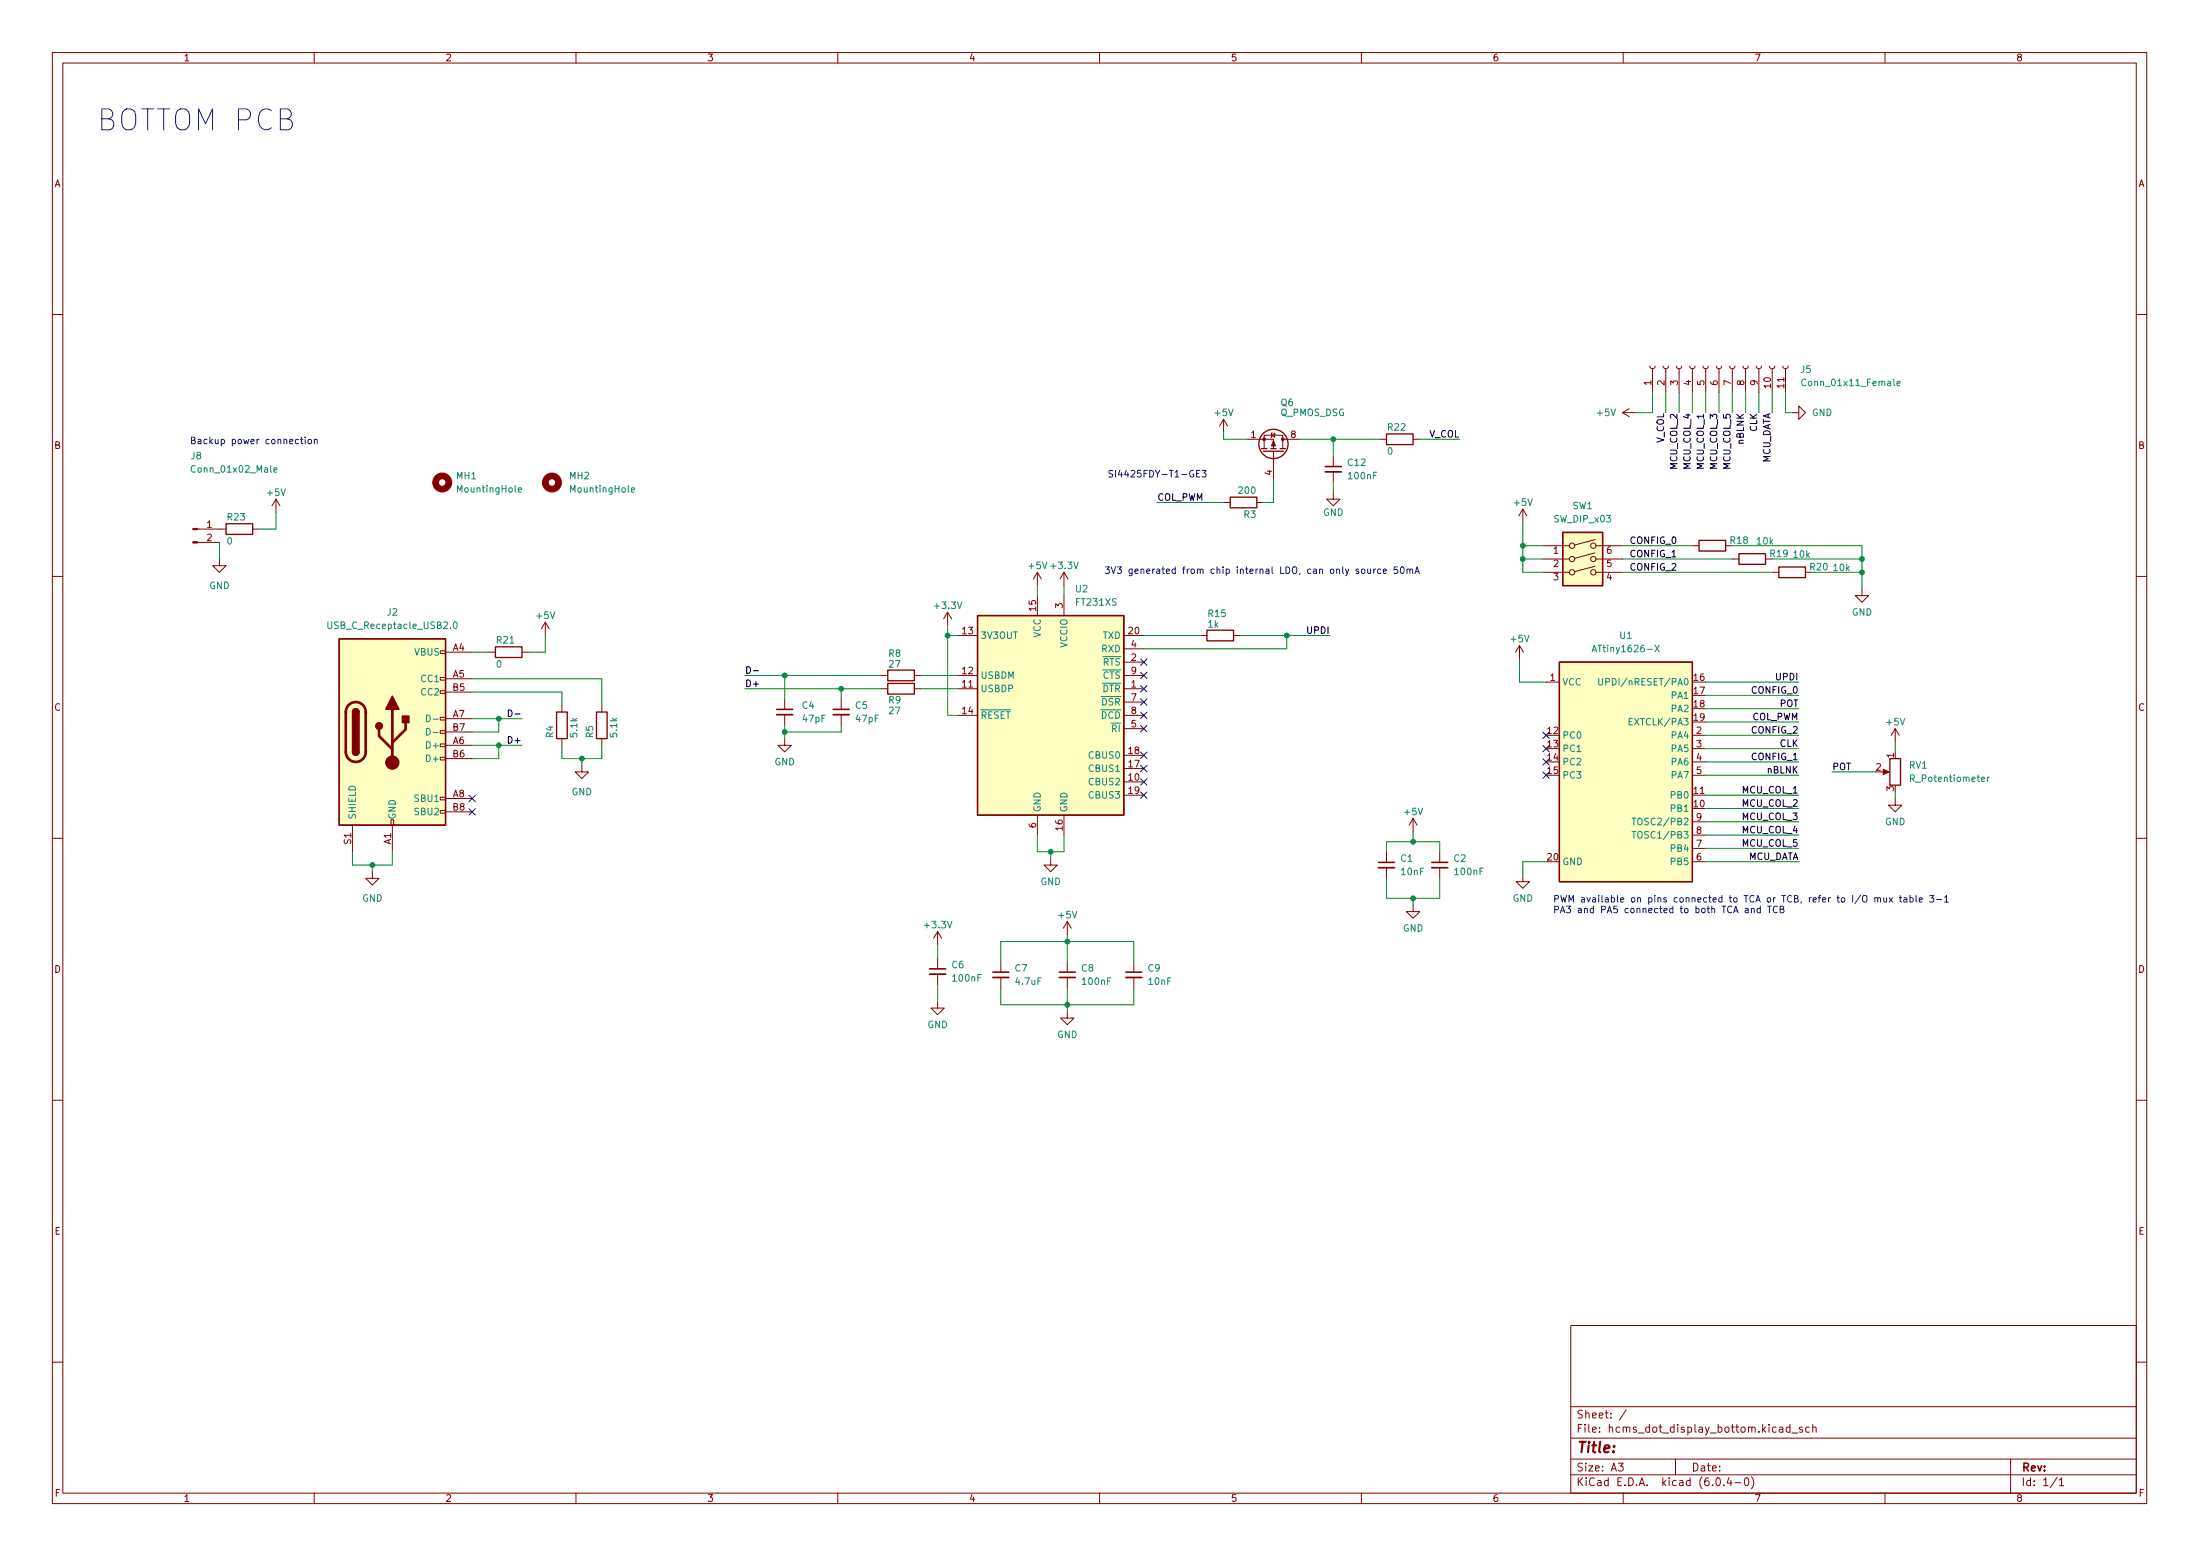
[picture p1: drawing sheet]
<svg xmlns="http://www.w3.org/2000/svg" width="420mm" height="297mm" viewBox="0 0 420 297" stroke-linecap="round" stroke-linejoin="round" font-family="sans-serif">
<g fill="none" stroke="#840000" stroke-width=".19">
<path d="M10 10h400v277h-400zM12 12h396v273h-396zM60 10v2M110 10v2M160 10v2M210 10v2M260 10v2M310 10v2M360 10v2M10 60h2M309.9 78.8h2.5M309.9 78.8l1.2 .7"/>
<path d="M311.1 78l-1.2 .8M315.1 69.9l.1 .3 .4 .2 .4-.2 .1-.3M315.6 70.4v4.6M317.6 69.9l.2 .3 .3 .2 .4-.2 .1-.3M318.1 70.4v4.6M320.2 69.9l.1 .3 .4 .2 .3-.2 .2-.3M320.7 70.4v4.6M322.7 69.9l.2 .3 .3 .2 .4-.2 .1-.3M323.2 70.4v4.6M325.2 69.9l.2 .3 .4 .2 .3-.2 .2-.3M325.8 70.4v4.6M327.8 69.9l.1 .3 .4 .2 .4-.2 .1-.3"/>
<path d="M328.3 70.4v4.6M330.3 69.9l.2 .3 .3 .2 .4-.2 .1-.3M330.8 70.4v4.6M332.9 69.9l.1 .3 .4 .2 .3-.2 .2-.3M333.4 70.4v4.6M335.4 69.9l.2 .3 .3 .2 .4-.2 .1-.3M335.9 70.4v4.6M337.9 69.9l.2 .3 .4 .2 .3-.2 .2-.3M338.5 70.4v4.6M340.5 69.9l.1 .3 .4 .2 .4-.2 .1-.3M341 70.4v4.6M342.3 78.8h1.2v-1.3l1.3 1.3-1.3 1.2v-1.2"/>
<path d="M408 60h2M52.7 95.3l-.8 1.3M52.7 95.3v2.5M52.7 95.3l.8 1.3M233.7 80l-.8 1.3M233.7 80v2.6M233.7 80l.7 1.3M233.7 95.9h1.2M238.1 83.9h5.1v1.7M240 95.9h1.3M241.4 85.6v-2.5h3.6v2.5M242.8 83.1l.7-.4v.8z"/>
<path d="M243 82.6l-.3 1M243.2 86.1v5.4M245 83.9h3.3M254.6 94v1.3h1.3l-1.3 1.3-1.2-1.3h1.2M254.6 87v2.1M254.6 90.1v2M263.5 83.9h1.3M269.9 83.9h1.2M290.8 97.2l-.7 1.3M290.8 97.2v2.5M290.8 97.2l.8 1.3M10 110h2"/>
<path d="M37.7 103.5h4.2M37.7 101h5.5M41.9 106.7v1.3h1.3l-1.3 1.3-1.3-1.3h1.3M48.3 101h1.2M104.1 118.8l-.7 1.3M104.1 118.8v2.5M104.1 118.8l.8 1.3M181 116.9l-.8 1.2M181 116.9v2.5M181 116.9l.7 1.2M198.1 109.3v2.5M198.1 113.7v3.8"/>
<path d="M198.1 109.3l-.7 1.2M198.1 109.3l.8 1.2M203.2 109.3v2.5M203.2 113.7v3.8M203.2 109.3l-.8 1.2M203.2 109.3l.8 1.2M294.6 106.7h5.1M294.6 109.3h5.1M294.6 104.2h5.1M304.6 108.1l-3.9 1M304.6 105.5l-3.9 1.1M304.6 103l-3.9 1"/>
<path d="M304.8 106.7h5.1M304.8 109.3h5.1M304.8 104.2h5.1M323.2 104.2h1.3M329.6 104.2h1.2M330.8 106.7h1.3M337.2 106.7h1.3M338.5 109.3h1.2M344.8 109.3h1.3M355.6 112.4v1.3h1.3l-1.3 1.3-1.3-1.3h1.3M408 110h2M84.1 139.5h1v.5h-1z"/>
<path d="M84.1 136.9h1v.6h-1zM84.1 131.9h1v.5h-1zM84.1 129.3h1v.5h-1zM84.1 124.2h1v.6h-1zM85.1 124.5h5.1M85.1 129.6h5.1M85.1 137.2h5.1M85.1 132.1h5.1M85.1 139.7h5.1M93.3 124.5h1.3M99.7 124.5h1.3M107.3 134.7v1.2"/>
<path d="M114.9 134.7v1.2M149.9 133.4v2M149.9 136.4v2.1M160.7 133.4v2M160.7 136.4v2.1M168.3 131.5h1.2M168.3 128.9h1.2M174.6 131.5h1.3M174.6 128.9h1.3M182.9 121.3h3.8M182.9 131.5h3.8M182.9 128.9h3.8"/>
<path d="M182.9 136.6h3.8M214.6 121.3h3.8M214.6 131.5h3.8M214.6 128.9h3.8M214.6 136.6h3.8M214.6 126.4h3.8M214.6 123.9h3.8M214.6 139.1h3.8M214.6 134h3.8M229.2 121.3h1.3M235.6 121.3h1.3M290.2 123.2l-.8 1.3"/>
<path d="M290.2 123.2v2.6M290.2 123.2l.8 1.3M295.3 130.2h2.5M361.9 139.1l-.7 1.3M361.9 139.1v2.5M361.9 139.1l.8 1.3M67.3 157.5v5.1M74.7 156.5h.5v1h-.5zM74.9 157.5v5.1M84.1 154.7h1v.5h-1zM84.1 152.2h1v.5h-1zM84.1 144.6h1v.5h-1z"/>
<path d="M84.1 142h1v.5h-1zM85.1 142.3h5.1M85.1 152.4h5.1M85.1 144.8h5.1M85.1 155h5.1M107.3 141v1.3M111.1 146.1v1.3h1.3l-1.3 1.2-1.2-1.2h1.2M114.9 141v1.3M149.9 141v1.3h1.2l-1.2 1.2-1.3-1.2h1.3M198.1 155.6v3.8M203.2 155.6v3.8M214.6 149.3h3.8"/>
<path d="M214.6 146.7h3.8M214.6 144.2h3.8M214.6 151.8h3.8M269.9 156.2l-.8 1.3M269.9 156.2v2.6M269.9 156.2l.7 1.3M323.2 151.8h2.6M323.2 140.4h2.6M323.2 142.9h2.6M323.2 145.5h2.6M323.2 148h2.6M323.2 159.4h2.6"/>
<path d="M323.2 156.9h2.6M359.4 147.4h1M361.9 152.4v1.3h1.3l-1.3 1.3-1.2-1.3h1.2M10 160h2M71.1 166.4v1.3h1.3l-1.3 1.2-1.3-1.2h1.3M179.1 177.8l-.8 1.3M179.1 177.8v2.6M179.1 177.8l.7 1.3M200.7 163.9v1.2h1.2l-1.2 1.3-1.3-1.3h1.3M203.8 175.9l-.7 1.3M203.8 175.9v2.6M203.8 175.9l.8 1.3"/>
<path d="M264.8 162.6v2M264.8 165.6v2.1M269.9 172.8v1.2h1.2l-1.2 1.3-1.3-1.3h1.3M275 162.6v2M275 165.6v2.1M290.8 167v1.3h1.3l-1.3 1.3-1.2-1.3h1.2M323.2 164.5h2.6M323.2 162h2.6M408 160h2M179.1 191.2v1.2h1.2l-1.2 1.3-1.3-1.3h1.3M179.1 182.9v2M179.1 186v2"/>
<path d="M191.1 183.6v2M191.1 186.6v2M203.8 193.1v1.2h1.3l-1.3 1.3-1.2-1.3h1.2M203.8 183.6v2M203.8 186.6v2M216.5 183.6v2M216.5 186.6v2M10 210h2M408 210h2M300 253h108v32h-108zM10 260h2M300 278.5h108"/>
<path d="M300 274.5h108M300 268.5h108M309.1 279.3h.9l-.5 .6 .4 .1v.7l-.2 .1-.6-.1M310.6 269.1l-1.3 2M320 278.5v3M339.9 272.5h.5l.1 .9M340.5 272.8h-.5a.29 .29 0 0 0-.2 .3 .29 .29 0 0 0 .2 .3l.5-.1M341.9 272.5l-.5-.1-.3 .3 .2 .6h.6M341.9 271.9v1.5M342.2 273.6h1.2M344.2 272.5l-.4-.1-.2 .2 .1 .2 .5 .2v.3h-.6M345.6 272.5l-.5-.1-.2 .3 .1 .6h.6"/>
<path d="M346.2 272.6l.2-.2 .4 .1v.9M346.2 271.9v1.5M384 278.5v6.5M408 260h2M60 285v2M110 285v2M160 285v2M210 285v2M260 285v2M300 281.5h108M310 285v2M327.9 282.2l.2-.1a.8 .8 0 0 1 .5 .8 .8 .8 0 0 1-.5 .7 1 1 0 0 1-.2-1.4z"/>
<path d="M329.2 283.5v.1M330.2 282l-.3 1.1h.9M330.6 282.6v1M331.4 283h1.1M333.3 282.3l.2-.2a.8 .8 0 0 1 .5 .8 .8 .8 0 0 1-.5 .7l-.2-.1-.2-.5zM334.5 281.9a1.72 1.72 0 0 1 0 2.3M360 285v2M392.9 282l-1.3 2M393.3 282.5l.4-.4v1.5M393.3 283.6h.8"/>
<circle cx="300.2" cy="109.3" r=".51"/>
<circle cx="300.2" cy="106.7" r=".51"/>
<circle cx="300.2" cy="104.2" r=".51"/>
<circle cx="304.3" cy="109.3" r=".51"/>
<circle cx="304.3" cy="106.7" r=".51"/>
<circle cx="304.3" cy="104.2" r=".51"/>
</g>
<path d="M253.1 90.1h3.1M148.3 136.4h3.1M159.1 136.4h3.1M263.3 165.6h3M273.4 165.6h3.1M177.5 186h3.1M189.6 186.6h3.1M202.3 186.6h3.1M215 186.6h3.1" fill="none" stroke="#840000" stroke-width=".33"/>
<path d="M253.1 89.1h3.1M148.3 135.4h3.1M159.1 135.4h3.1M263.3 164.6h3M273.4 164.6h3.1M177.5 184.9h3.1M189.6 185.6h3.1M202.3 185.6h3.1M215 185.6h3.1" fill="none" stroke="#840000" stroke-width=".3"/>
<g fill="none" stroke="#840000" stroke-width=".25">
<path d="M43.2 100h5.1v2h-5.1zM234.9 94.9h5.1v2h-5.1zM240.9 85.6h1M241.3 86.1h3.8M242.7 85.6h1M244.5 85.6h1M264.8 82.8h5.1v2.1h-5.1zM186.7 117.5h27.9v38.1h-27.9zM298.4 101.6h7.7v10.2h-7.7zM324.5 103.2h5.1v2h-5.1zM332.1 105.7h5.1v2h-5.1zM339.7 108.2h5.1v2.1h-5.1z"/>
<path d="M64.8 122h20.3v35.5h-20.3zM67.3 135.9a.64 .64 0 0 1 .6-.6 .64 .64 0 0 1 .7 .6M94.6 123.5h5.1v2h-5.1zM106.3 135.9h2v5.1h-2zM113.9 135.9h2.1v5.1h-2.1zM169.5 127.9h5.1v2.1h-5.1zM169.5 130.5h5.1v2h-5.1zM230.5 120.3h5.1v2h-5.1zM297.8 126.4h25.4v41.9h-25.4zM67.3 143.5a.64 .64 0 0 0 .6 .7 .64 .64 0 0 0 .7-.7M360.9 144.8h2.1v5.1h-2.1z"/>
<circle cx="243.2" cy="84.7" r="2.79"/>
</g>
<g fill="#840000" stroke="#840000" stroke-width=".19">
<path d="M243.2 84.1l.4 1h-.8z"/>
<path d="M359.7 146.8l1.1 .6-1.1 .5z"/>
<path d="M36.8 103.4h.9v.3h-.9z"/>
<path d="M36.8 100.9h.9v.2h-.9z"/>
<circle cx="241.4" cy="83.9" r=".25"/>
<circle cx="245" cy="83.9" r=".25"/>
<circle cx="74.9" cy="145.6" r="1.27"/>
</g>
<g fill="#ffffc2" stroke="#ffffc2" stroke-width=".19">
<path d="M186.7 117.5h27.9v38.1h-27.9z"/>
<path d="M64.8 122h20.3v35.5h-20.3z"/>
<path d="M298.4 101.6h7.7v10.2h-7.7z"/>
<path d="M297.8 126.4h25.4v41.9h-25.4z"/>
</g>
<g fill="none" stroke="#008484" stroke-width=".19">
<path d="M344.9 72.5a.6 .6 0 0 0-.9 .4 .6 .6 0 0 0 .6 .7l.3-.1M362.3 73.2l.6-.1-.1-.2-.3-.1-.2 .2 .1 .6h.4M52.3 89.7l.6-.1-.1-.2-.3-.1-.2 .2 .1 .6h.4M99 93.5l.6-.1-.1-.2-.3-.1-.2 .2v.6h.5M120.6 93.5l.6-.1-.1-.2-.3-.1-.2 .2v.6h.5M62.6 118.7v1l.3 .3h.2l.2-.3v-1M86.7 118.8l.2-.1a.68 .68 0 0 1 .4 .7 .68 .68 0 0 1-.4 .6l-.3-.5zM81.5 136.5a.64 .64 0 0 1 .7 .6 .64 .64 0 0 1-.7 .7zM81.5 139a.64 .64 0 0 1 .7 .7 .64 .64 0 0 1-.7 .6zM82.7 137.3h1M82.7 139.8h1M210.5 135.9a.64 .64 0 0 1 .8 .6 .64 .64 0 0 1-.8 .6z"/>
<path d="M212.5 136a.6 .6 0 0 0-.8 .4 .6 .6 0 0 0 .6 .7l.2-.1M213.1 135.9a.64 .64 0 0 1 .7 .6 .64 .64 0 0 1-.7 .6zM304.1 124.4l.4-1.2 .4 1.2M304.2 124.1h.6M305.3 129.5v1l.3 .3 .3-.1 .2-.2v-1M311.1 137.7h.5M311.7 137.1h-.6v1.3h.6M316 123.2l.9 1.2M316.9 123.2l-.9 1.2M311.7 158.7h.7M311.7 156.2h.7M312 156.2v1.3"/>
<path d="M312 158.7v1.3M379.6 148.4v.8M379.9 148.4l-.3 .2"/>
</g>
<g fill="none" stroke="#840000" stroke-width="1.3">
<circle cx="84.5" cy="92.1" r="1.27"/>
<circle cx="105.4" cy="92.1" r="1.27"/>
</g>
<path d="M66.6 134.6a1.91 1.91 0 0 1 2.1-.4 1.91 1.91 0 0 1 1.1 1.7v7.6a1.91 1.91 0 0 1-1.9 2 1.91 1.91 0 0 1-1.9-2v-7.7l.2-.7zM72.4 139.2v1.3l2.5 2.5M74.9 135.4v10.2M77.5 138v1.2l-2.6 2.6" fill="none" stroke="#840000" stroke-width=".51"/>
<g fill="#840000" stroke="#840000" stroke-width=".25">
<path d="M67.3 143.5h1.3a.64 .64 0 0 1-.7 .7 .64 .64 0 0 1-.6-.7z"/>
<path d="M67.3 135.9h1.3v7.6h-1.3z"/>
<path d="M67.5 135.5a.64 .64 0 0 1 .7-.2 .64 .64 0 0 1 .4 .6h-1.3z"/>
<path d="M74.9 132.9l1.3 2.5h-2.5z"/>
<path d="M76.8 136.7h1.3v1.3h-1.3z"/>
<circle cx="72.4" cy="138.6" r=".63"/>
</g>
<path d="M97.1 135.5a.64 .64 0 0 1 .7 .7 .64 .64 0 0 1-.7 .6zM98.3 136.3h1M142.6 127.3a.64 .64 0 0 1 .8 .6 .64 .64 0 0 1-.8 .6zM143.9 128h1" fill="none" stroke="#000" stroke-width=".19"/>
<g fill="none" stroke="#0000c2" stroke-width=".19">
<path d="M57 83.9h-.3l-.3 .2 .1 .6h.5M57.4 83.9h.5M57.6 83.4v1.1l.3 .2M58.3 83.4v.2M58.3 83.9v.8M58.9 83.9h.4l.2 .2v.4l-.2 .2h-.4l-.1-.2zM60 84l.2-.1h.3l.1 .8M60 83.9v.8M227.9 89.9a.59 .59 0 0 0-.7 .5 .59 .59 0 0 0 .7 .6l.1-.5h-.3M228.5 90.4h.4M229.1 89.8h-.6v1.3h.6M229.6 89.8h.7l-.4 .5 .4 .1v.5l-.2 .2-.5-.2"/>
<path d="M260.1 108.8l.1-.2 .4 .2 .1 .4-.2 .2-.3 .1-.1-.1zM261.2 108.6l.1 .8 .3 .1 .2-.1M261.8 108.6v.9M262.4 108.6v.9M262.7 108.6l-.3 .3M263.7 108.7l-.4-.1-.2 .3 .1 .5h.5M264.2 109.1l.6-.2-.1-.2-.3-.1-.2 .2v.6h.5M266.9 108.2h-.6l-.1 .6 .2-.1 .4 .1 .2 .1-.1 .5-.2 .1-.5-.1M267.6 108.3l.1-.1a.68 .68 0 0 1 .5 .6 .68 .68 0 0 1-.5 .7l-.3-.5zM268.7 108.8l.2-.2 .3 .1 .1 .8M268.7 108.6v.9M269.3 108.8l.1-.2 .3 .1 .1 .8"/>
<path d="M270.2 109.5l.4-1.3 .5 1.3M270.3 109.1h.6M333.3 173.5h.5l.1 .8M333.9 173.7l-.4 .1-.2 .1 .2 .4 .4-.1M334.5 173.5l.2-.1 .3 .1v.8M334.5 173.4v.9M336.2 173.5l-.4-.1-.2 .2 .1 .6h.5M336.2 173v1.3M337.9 173v1.3M339.4 173.1a.6 .6 0 0 0-.8 .4 .6 .6 0 0 0 .6 .8l.2-.2M340 173.6l.5-.1 .1-.4-.6-.1v1.3h.5l.1-.2 .1-.3-.3-.2M355.9 171l.1-.1a.43 .43 0 0 1 .6 .5v.4a.42 .42 0 0 1-.5 .4 .42 .42 0 0 1-.4-.4z"/>
<path d="M358.1 171.5l.1-.1h.3l.1 .8M358.1 171.4v.8M358.6 171.5l.2-.1h.3l.1 .8M359.8 171.4v.7l.3 .1 .2-.1M360.3 171.4v.8M360.8 171.4l.7 .8M361.5 171.4l-.7 .8M362.7 171.4h.5M362.9 170.9v1.1l.3 .2M363.6 171.4h.5l.1 .8M364.2 171.7h-.4l-.2 .2 .2 .3 .4-.1M364.8 171.4h.3l.3 .2-.1 .5h-.5"/>
<path d="M364.8 170.9v1.3M365.9 170.9v1.1l.2 .2M366.5 171.8l.6-.1v-.3h-.4l-.2 .1 .1 .6h.5M368.5 170.9h.8l-.4 .5 .4 .1v.6l-.2 .1-.6-.1M369.9 171.7h.9M371.4 171.3l.3-.4v1.3M371.4 172.2h.7"/>
</g>
<g fill="none" stroke="#008400" stroke-width=".19">
<path d="M315.6 75v3.8h-3.2M318.1 75v3.8M320.7 75v3.8M323.2 75v3.8M325.8 75v3.8M328.3 75v3.8M330.8 75v3.8M333.4 75v3.8M335.9 75v3.8M338.5 75v3.8M341 75v3.8h1.3M52.7 97.8v3.2h-3.2"/>
<path d="M221 95.9h12.7M233.7 82.6v1.3h4.4M243.2 91.5v4.4h-1.9M248.3 83.9h15.2M254.6 83.9v3.1M254.6 92.1v1.9M271.1 83.9h7.7M290.8 99.7v9.6h3.8M41.9 103.5v3.2M181 119.4v17.2h1.9M198.1 111.8v1.9M203.2 111.8v1.9"/>
<path d="M290.8 106.7h3.8M290.8 104.2h3.8M309.9 109.3h28.6M309.9 106.7h20.9M309.9 104.2h13.3M330.8 104.2h24.8v8.2M338.5 106.7h17.1M346.1 109.3h9.5M90.2 129.6h24.7v5.1M90.2 124.5h3.1M90.2 132.1h17.1v2.6M90.2 137.2h9.5"/>
<path d="M95.2 137.2v2.5h-5M104.1 121.3v3.2h-3.1M142.2 128.9h26.1M142.2 131.5h26.1M149.9 128.9v4.5M149.9 138.5v2.5M160.7 138.5v1.2h-10.8M160.7 131.5v1.9M175.9 128.9h7M175.9 131.5h7M181 121.3h1.9M218.4 121.3h10.8"/>
<path d="M236.9 121.3h17.1M245.7 121.3v2.6h-27.3M290.2 125.8v4.4h5.1M325.8 130.2h17.7M325.8 137.8h17.7M325.8 132.8h17.7M325.8 135.3h17.7M90.2 142.3h9.5M95.2 142.3v2.5h-5M107.3 142.3v2.5h7.6v-2.5M111.1 144.8v1.3M198.1 159.4v3.2h5.1v-3.2"/>
<path d="M269.9 158.8v1.9M325.8 145.5h17.7M325.8 148h17.7M325.8 151.8h17.7M325.8 142.9h17.7M325.8 159.4h17.7M325.8 156.9h17.7M325.8 154.3h17.7M325.8 140.4h17.7M349.9 147.4h8.2M361.9 141.6v1.9M361.9 151.2v1.2"/>
<path d="M67.3 162.6v2.5h7.6v-2.5M71.1 165.1v1.3M200.7 162.6v1.3M203.8 178.5v5.1M264.8 167.7v3.8h10.2v-3.8M264.8 162.6v-1.9h10.2v1.9M269.9 171.5v1.3M295.3 164.5h-4.5v2.5M325.8 164.5h17.7M325.8 162h17.7M179.1 180.4v2.5M179.1 188v3.2"/>
<path d="M191.1 183.6v-3.9h25.4v3.9M191.1 188.6v3.2h25.4v-3.2M203.8 188.6v4.5"/>
</g>
<g fill="none" stroke="#000084" stroke-width=".19">
<path d="M217.8 130.9l1.2 1.2M217.8 133.4l1.2 1.2M217.8 125.8l1.2 1.2M217.8 128.3l1.2 1.3M217.8 138.5l1.2 1.2M217.8 136l1.2 1.2M219 130.9l-1.2 1.2M219 133.4l-1.2 1.2M219 125.8l-1.2 1.2M219 128.3l-1.2 1.3M219 138.5l-1.2 1.2M219 136l-1.2 1.2"/>
<path d="M294.7 139.8l1.2 1.2M295.9 139.8l-1.2 1.2M89.6 154.4l1.2 1.2M89.6 151.8l1.2 1.2M90.8 154.4l-1.2 1.2M90.8 151.8l-1.2 1.2M217.8 148.7l1.2 1.2M217.8 146.1l1.2 1.2M217.8 151.2l1.2 1.2M217.8 143.6l1.2 1.2M219 148.7l-1.2 1.2M219 146.1l-1.2 1.2"/>
<path d="M219 151.2l-1.2 1.2M219 143.6l-1.2 1.2M294.7 142.3l1.2 1.2M294.7 144.8l1.2 1.3M294.7 147.4l1.2 1.2M295.9 142.3l-1.2 1.2M295.9 144.8l-1.2 1.3M295.9 147.4l-1.2 1.2"/>
</g>
<g fill="#008400" stroke="#008400" stroke-width=".19">
<circle cx="203.8" cy="191.8" r=".46"/>
<circle cx="200.7" cy="162.6" r=".46"/>
<circle cx="203.8" cy="179.7" r=".46"/>
<circle cx="71.1" cy="165.1" r=".46"/>
<circle cx="95.2" cy="137.2" r=".46"/>
<circle cx="95.2" cy="142.3" r=".46"/>
<circle cx="149.9" cy="139.7" r=".46"/>
<circle cx="181" cy="121.3" r=".46"/>
<circle cx="160.7" cy="131.5" r=".46"/>
<circle cx="149.9" cy="128.9" r=".46"/>
<circle cx="111.1" cy="144.8" r=".46"/>
<circle cx="269.9" cy="171.5" r=".46"/>
<circle cx="269.9" cy="160.7" r=".46"/>
<circle cx="254.6" cy="83.9" r=".46"/>
<circle cx="355.6" cy="109.3" r=".46"/>
<circle cx="355.6" cy="106.7" r=".46"/>
<circle cx="290.8" cy="104.2" r=".46"/>
<circle cx="290.8" cy="106.7" r=".46"/>
<circle cx="245.7" cy="121.3" r=".46"/>
</g>
<text font-size="5.6" fill="#0000c2" x="18.4" y="25">BOTTOM PCB</text>
<text font-size="2.8" fill="#840000" x="301" y="277.3">Title:</text>
<g font-size="2.1" fill="#840000">
<text x="301" y="273.5">File: hcms_dot_display_bottom.kicad_sch</text>
<text x="301" y="270.8">Sheet: /</text>
<text x="301" y="280.9">Size: A3</text>
<text x="323" y="280.9">Date:</text>
<text x="386" y="280.9">Rev:</text>
<text x="301" y="283.7">KiCad E.D.A. kicad (6.0.4-0)</text>
<text x="386" y="283.7">Id: 1/1</text>
</g>
<g font-size="1.8" fill="#840000">
<text x="35" y="11.7">1</text>
<text x="85" y="11.7">2</text>
<text x="135" y="11.7">3</text>
<text x="185" y="11.7">4</text>
<text x="235" y="11.7">5</text>
<text x="285" y="11.7">6</text>
<text x="335" y="11.7">7</text>
<text x="385" y="11.7">8</text>
<text x="10.3" y="35.7">A</text>
<text x="408.3" y="35.7">A</text>
<text x="315.3" y="73.6" transform="rotate(-90 315.3 73.6)">1</text>
<text x="317.9" y="73.6" transform="rotate(-90 317.9 73.6)">2</text>
<text x="320.4" y="73.6" transform="rotate(-90 320.4 73.6)">3</text>
<text x="323" y="73.6" transform="rotate(-90 323 73.6)">4</text>
<text x="325.5" y="73.6" transform="rotate(-90 325.5 73.6)">5</text>
<text x="328" y="73.6" transform="rotate(-90 328 73.6)">6</text>
<text x="330.6" y="73.6" transform="rotate(-90 330.6 73.6)">7</text>
<text x="333.1" y="73.6" transform="rotate(-90 333.1 73.6)">8</text>
<text x="335.7" y="73.6" transform="rotate(-90 335.7 73.6)">9</text>
<text x="338.2" y="74" transform="rotate(-90 338.2 74)">10</text>
<text x="340.7" y="74" transform="rotate(-90 340.7 74)">11</text>
<text x="238.9" y="83.6">1</text>
<text x="246.5" y="83.6">8</text>
<text x="10.3" y="85.7">B</text>
<text x="408.3" y="85.7">B</text>
<text x="243" y="90.7" transform="rotate(-90 243 90.7)">4</text>
<text x="39.5" y="100.7">1</text>
<text x="39.5" y="103.3">2</text>
<text x="296.7" y="105.7">1</text>
<text x="306.8" y="105.7">6</text>
<text x="296.7" y="108.2">2</text>
<text x="296.7" y="110.8">3</text>
<text x="306.8" y="110.8">4</text>
<text x="306.8" y="108.2">5</text>
<text x="197.9" y="116.6" transform="rotate(-90 197.9 116.6)">15</text>
<text x="202.9" y="116.1" transform="rotate(-90 202.9 116.1)">3</text>
<text x="86.5" y="124.2">A4</text>
<text x="183.8" y="121.1">13</text>
<text x="215.6" y="121.1">20</text>
<text x="216" y="123.6">4</text>
<text x="86.5" y="129.3">A5</text>
<text x="86.5" y="131.9">B5</text>
<text x="183.8" y="131.2">11</text>
<text x="183.8" y="128.7">12</text>
<text x="216" y="131.2">1</text>
<text x="216" y="126.1">2</text>
<text x="216" y="128.7">9</text>
<text x="296.1" y="130">1</text>
<text x="323.5" y="130">16</text>
<text x="10.3" y="135.7">C</text>
<text x="86.5" y="136.9">A7</text>
<text x="183.8" y="136.3">14</text>
<text x="216" y="133.8">7</text>
<text x="216" y="136.3">8</text>
<text x="323.5" y="132.5">17</text>
<text x="323.5" y="135">18</text>
<text x="323.5" y="137.6">19</text>
<text x="408.3" y="135.7">C</text>
<text x="86.5" y="142">A6</text>
<text x="86.5" y="139.5">B7</text>
<text x="215.6" y="143.9">18</text>
<text x="216" y="138.8">5</text>
<text x="295.6" y="140.1">12</text>
<text x="295.6" y="142.7">13</text>
<text x="324" y="140.1">2</text>
<text x="324" y="142.7">3</text>
<text x="86.5" y="144.6">B6</text>
<text x="215.6" y="149">10</text>
<text x="215.6" y="146.5">17</text>
<text x="295.6" y="145.2">14</text>
<text x="295.6" y="147.7">15</text>
<text x="324" y="145.2">4</text>
<text x="324" y="147.7">5</text>
<text x="358.3" y="147.1">2</text>
<text x="361.7" y="144.7" transform="rotate(-90 361.7 144.7)">1</text>
<text x="86.5" y="152.2">A8</text>
<text x="86.5" y="154.7">B8</text>
<text x="215.6" y="151.5">19</text>
<text x="323.5" y="154.1">10</text>
<text x="323.5" y="151.5">11</text>
<text x="361.7" y="151" transform="rotate(-90 361.7 151)">3</text>
<text x="67.1" y="161.1" transform="rotate(-90 67.1 161.1)">S1</text>
<text x="74.7" y="161.2" transform="rotate(-90 74.7 161.2)">A1</text>
<text x="197.9" y="158" transform="rotate(-90 197.9 158)">6</text>
<text x="202.9" y="158.5" transform="rotate(-90 202.9 158.5)">16</text>
<text x="324" y="161.7">7</text>
<text x="324" y="159.2">8</text>
<text x="324" y="156.6">9</text>
<text x="295.6" y="164.2">20</text>
<text x="324" y="164.2">6</text>
<text x="10.3" y="185.7">D</text>
<text x="408.3" y="185.7">D</text>
<text x="10.4" y="235.7">E</text>
<text x="408.4" y="235.7">E</text>
<text x="10.4" y="285.7">F</text>
<text x="35" y="286.7">1</text>
<text x="85" y="286.7">2</text>
<text x="135" y="286.7">3</text>
<text x="185" y="286.7">4</text>
<text x="235" y="286.7">5</text>
<text x="285" y="286.7">6</text>
<text x="335" y="286.7">7</text>
<text x="385" y="286.7">8</text>
<text x="408.4" y="285.7">F</text>
</g>
<g font-size="1.8" fill="#008484">
<text x="343.9" y="71.2">J5</text>
<text x="244.6" y="77.5">Q6</text>
<text x="344.7" y="73.7">Conn_01x11_Female</text>
<text x="232.1" y="79.4">+5V</text>
<text x="244.5" y="79.4">Q_PMOS_DSG</text>
<text x="265.1" y="82.2">R22</text>
<text x="305.1" y="79.4">+5V</text>
<text x="346" y="79.4">GND</text>
<text x="36.5" y="87.7">J8</text>
<text x="257.5" y="88.9">C12</text>
<text x="265" y="86.8">0</text>
<text x="37" y="90.2">Conn_01x02_Male</text>
<text x="51.1" y="94.7">+5V</text>
<text x="87.2" y="91.5">MH1</text>
<text x="87.6" y="94">MountingHole</text>
<text x="108.8" y="91.5">MH2</text>
<text x="109.1" y="94">MountingHole</text>
<text x="236.7" y="94.3">200</text>
<text x="257.6" y="91.5">100nF</text>
<text x="43.5" y="99.3">R23</text>
<text x="237.6" y="98.8">R3</text>
<text x="252.7" y="98.5">GND</text>
<text x="289.2" y="96.6">+5V</text>
<text x="296.9" y="99.7">SW_DIP_x03</text>
<text x="300.3" y="97.2">SW1</text>
<text x="43.4" y="103.9">0</text>
<text x="330.5" y="103.8">R18</text>
<text x="335.6" y="103.9">10k</text>
<text x="338.1" y="106.3">R19</text>
<text x="342.6" y="106.5">10k</text>
<text x="39.9" y="112.4">GND</text>
<text x="196.5" y="108.6">+5V +3.3V</text>
<text x="205.4" y="113.1">U2</text>
<text x="345.7" y="108.9">R20</text>
<text x="350.2" y="109">10k</text>
<text x="73.9" y="117.5">J2</text>
<text x="102.5" y="118.1">+5V</text>
<text x="178.6" y="116.2">+3.3V</text>
<text x="205.6" y="115.6">FT231XS</text>
<text x="230.7" y="119.8">1k</text>
<text x="230.8" y="117.8">R15</text>
<text x="353.6" y="117.5">GND</text>
<text x="63.2" y="120.1">USB_C_Receptacle_USB2.0</text>
<text x="79.2" y="125.1">VBUS</text>
<text x="94.9" y="122.8">R21</text>
<text x="169.7" y="125.4">R8</text>
<text x="187.2" y="122">3V3OUT</text>
<text x="198.8" y="121.8" transform="rotate(-90 198.8 121.8)">VCC</text>
<text x="203.8" y="123.6" transform="rotate(-90 203.8 123.6)">VCCIO</text>
<text x="210.4" y="124.5">RXD</text>
<text x="210.6" y="122">TXD</text>
<text x="288.6" y="122.6">+5V</text>
<text x="304.9" y="124.5">ATtiny1626-X</text>
<text x="309.4" y="122">U1</text>
<text x="80.5" y="130.2">CC1</text>
<text x="94.8" y="127.4">0</text>
<text x="169.9" y="127.4">27</text>
<text x="187.2" y="129.6">USBDM</text>
<text x="209.2" y="127">~{RTS}</text>
<text x="209.2" y="129.6">~{CTS}</text>
<text x="298.3" y="130.8">VCC</text>
<text x="307.1" y="130.8">UPDI/nRESET/PA0</text>
<text x="80.5" y="132.8">CC2</text>
<text x="153.2" y="135.3">C4</text>
<text x="153.4" y="137.8">47pF</text>
<text x="163.4" y="135.3">C5</text>
<text x="163.5" y="137.8">47pF</text>
<text x="169.7" y="134.3">R9</text>
<text x="169.9" y="136.3">27</text>
<text x="187.2" y="132.1">USBDP</text>
<text x="187.2" y="137.2">~{RESET}</text>
<text x="209" y="134.7">~{DSR}</text>
<text x="209.1" y="132.1">~{DTR}</text>
<text x="319.3" y="133.4">PA1</text>
<text x="319.3" y="135.9">PA2</text>
<text x="81.8" y="142.9">D+</text>
<text x="105.7" y="140.8" transform="rotate(-90 105.7 140.8)">R4</text>
<text x="110.2" y="140.6" transform="rotate(-90 110.2 140.6)">5.1k</text>
<text x="113.3" y="140.8" transform="rotate(-90 113.3 140.8)">R5</text>
<text x="117.9" y="140.6" transform="rotate(-90 117.9 140.6)">5.1k</text>
<text x="211" y="139.7">~{RI}</text>
<text x="298.3" y="141">PC0</text>
<text x="298.3" y="143.5">PC1</text>
<text x="311.7" y="138.5">EXTCLK/PA3</text>
<text x="319.3" y="141">PA4</text>
<text x="319.3" y="143.5">PA5</text>
<text x="360.4" y="138.5">+5V</text>
<text x="81.8" y="145.5">D+</text>
<text x="147.9" y="146.1">GND</text>
<text x="208.1" y="149.9">CBUS2</text>
<text x="208.1" y="147.4">CBUS1</text>
<text x="208.1" y="144.8">CBUS0</text>
<text x="298.3" y="146.1">PC2</text>
<text x="298.3" y="148.6">PC3</text>
<text x="319.3" y="146.1">PA6</text>
<text x="319.3" y="148.6">PA7</text>
<text x="364.6" y="146.7">RV1</text>
<text x="365.2" y="149.3">R_Potentiometer</text>
<text x="79.4" y="153.1">SBU1</text>
<text x="79.4" y="155.6">SBU2</text>
<text x="109.2" y="151.8">GND</text>
<text x="198.8" y="155.1" transform="rotate(-90 198.8 155.1)">GND</text>
<text x="203.8" y="155.1" transform="rotate(-90 203.8 155.1)">GND</text>
<text x="208.1" y="152.4">CBUS3</text>
<text x="268.3" y="155.6">+5V</text>
<text x="319.3" y="155">PB1</text>
<text x="319.3" y="152.4">PB0</text>
<text x="67.9" y="156.5" transform="rotate(-90 67.9 156.5)">SHIELD</text>
<text x="75.6" y="156.5" transform="rotate(-90 75.6 156.5)">GND</text>
<text x="312.9" y="160.1">TOSC1/PB3</text>
<text x="312.9" y="157.5">TOSC2/PB2</text>
<text x="360" y="157.5">GND</text>
<text x="267.5" y="164.5">C1</text>
<text x="267.7" y="167">10nF</text>
<text x="277.7" y="164.5">C2</text>
<text x="278" y="167">100nF</text>
<text x="298.3" y="165.1">GND</text>
<text x="319.3" y="165.1">PB5</text>
<text x="319.3" y="162.6">PB4</text>
<text x="69.2" y="172.1">GND</text>
<text x="198.7" y="168.9">GND</text>
<text x="288.9" y="172.1">GND</text>
<text x="176.7" y="177.2">+3.3V</text>
<text x="202.2" y="175.3">+5V</text>
<text x="267.9" y="177.8">GND</text>
<text x="181.8" y="184.8">C6</text>
<text x="193.9" y="185.5">C7</text>
<text x="206.6" y="185.5">C8</text>
<text x="219.3" y="185.5">C9</text>
<text x="182.1" y="187.4">100nF</text>
<text x="194.1" y="188">4.7uF</text>
<text x="206.8" y="188">100nF</text>
<text x="219.4" y="188">10nF</text>
<text x="177.1" y="196.3">GND</text>
<text x="201.9" y="198.2">GND</text>
</g>
<g font-size="1.8">
<text x="272.9" y="83.5">V_COL</text>
<text x="335.6" y="82.4" transform="rotate(-90 335.6 82.4)">CLK</text>
<text x="317.8" y="84.7" transform="rotate(-90 317.8 84.7)">V_COL</text>
<text x="320.3" y="89.5" transform="rotate(-90 320.3 89.5)">MCU_COL_2</text>
<text x="322.9" y="89.5" transform="rotate(-90 322.9 89.5)">MCU_COL_4</text>
<text x="325.4" y="89.5" transform="rotate(-90 325.4 89.5)">MCU_COL_1</text>
<text x="327.9" y="89.5" transform="rotate(-90 327.9 89.5)">MCU_COL_3</text>
<text x="330.5" y="89.5" transform="rotate(-90 330.5 89.5)">MCU_COL_5</text>
<text x="333" y="84.8" transform="rotate(-90 333 84.8)">nBLNK</text>
<text x="338.1" y="88.7" transform="rotate(-90 338.1 88.7)">MCU_DATA</text>
<text x="221" y="95.6">COL_PWM</text>
<text x="311.1" y="106.4">CONFIG_1</text>
<text x="311.1" y="103.8">CONFIG_0</text>
<text x="311.1" y="108.9">CONFIG_2</text>
<text x="249.8" y="121">UPDI</text>
<text x="142.2" y="131.1">D+</text>
<text x="339.3" y="129.9">UPDI</text>
<text x="334.5" y="137.5">COL_PWM</text>
<text x="334.7" y="132.4">CONFIG_0</text>
<text x="339.9" y="134.9">POT</text>
<text x="97.4" y="141.9">D+</text>
<text x="334.7" y="140">CONFIG_2</text>
<text x="339.9" y="142.6">CLK</text>
<text x="334.7" y="145.1">CONFIG_1</text>
<text x="337.5" y="147.6">nBLNK</text>
<text x="349.9" y="147">POT</text>
<text x="332.8" y="154">MCU_COL_2</text>
<text x="332.8" y="151.5">MCU_COL_1</text>
<text x="332.8" y="159.1">MCU_COL_4</text>
<text x="332.8" y="161.6">MCU_COL_5</text>
<text x="332.8" y="156.5">MCU_COL_3</text>
<text x="333.6" y="164.2">MCU_DATA</text>
</g>
<g font-size="1.8" fill="#0000c2">
<text x="36.2" y="84.8">Backup power connection</text>
<text x="211.5" y="91.1">SI4425FDY-T1-GE3</text>
<text x="210.8" y="109.5">3V3 generated from chip internal LDO, can only source 50mA</text>
<text x="296.5" y="172.3">PWM available on pins connected to TCA or TCB, refer to I/O mux table 3-1</text>
<text x="296.5" y="174.3">PA3 and PA5 connected to both TCA and TCB</text>
</g>
</svg>
